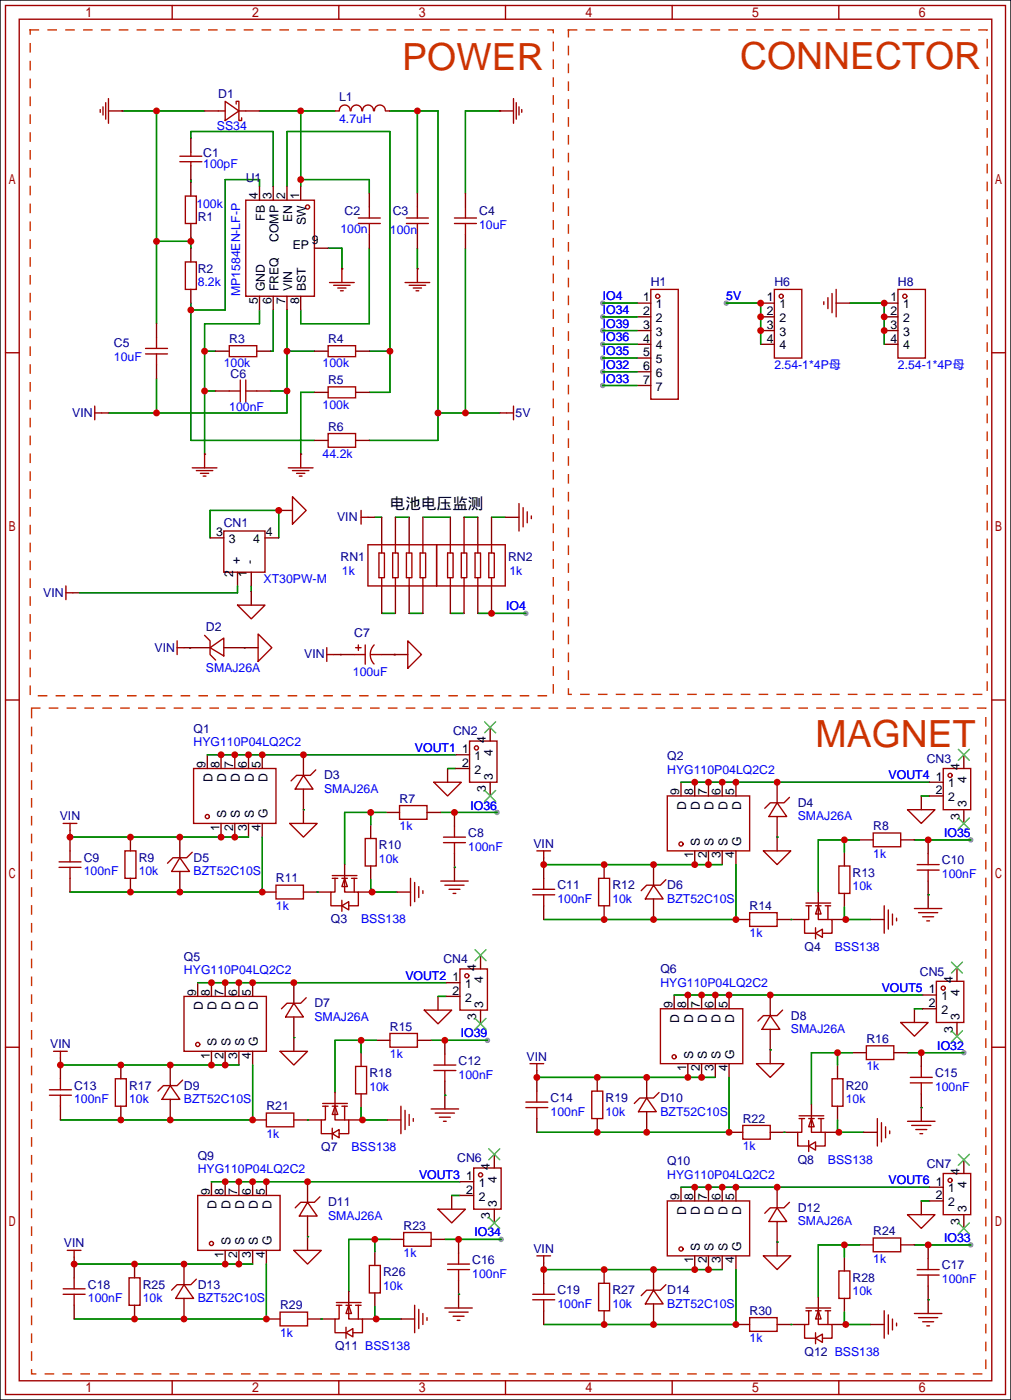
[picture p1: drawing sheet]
<svg xmlns="http://www.w3.org/2000/svg" width="187mm" height="259mm" viewBox="0 0 187 259" stroke-linecap="round" stroke-linejoin="round" font-family="sans-serif">
<path d="M0 0h187v259h-187z" fill="#fff" stroke="#000" stroke-width=".25"/>
<g fill="#999">
<circle cx="91.9" cy="150.3" r=".51"/>
<circle cx="97.3" cy="113.5" r=".51"/>
<circle cx="90.2" cy="192.5" r=".51"/>
<circle cx="92.7" cy="229.3" r=".51"/>
<circle cx="178.3" cy="194.8" r=".51"/>
<circle cx="179.6" cy="155.4" r=".51"/>
<circle cx="179.6" cy="230.3" r=".51"/>
<circle cx="134.4" cy="56.1" r=".51"/>
<circle cx="111.5" cy="58.6" r=".51"/>
<circle cx="111.5" cy="61.2" r=".51"/>
<circle cx="111.5" cy="63.7" r=".51"/>
<circle cx="111.5" cy="66.2" r=".51"/>
<circle cx="111.5" cy="68.8" r=".51"/>
<circle cx="111.5" cy="71.3" r=".51"/>
<circle cx="111.5" cy="56.1" r=".51"/>
</g>
<g fill="none" stroke="#a10000" stroke-width=".25">
<path d="M1 1h185v257h-185zM3.6 3.6h179.9v251.9h-179.9zM19 19.8v1.5M19.6 19v3M20.1 18.2v4.6M31.8 1v2.6M41.7 18.7l2.5 1.8-2.5 1.8zM43.7 19.3v-.6h.5v3.6h.5v-.5M62.7 1v2.6M93.5 1v2.6M95 18.2v4.6M95.5 19v3"/>
<path d="M96 19.8v1.5M124.3 1v2.6M155.2 1v2.6M18.5 20.3v.5M20.1 20.5h2.5M33.3 29.9h4M33.3 28.9h4M34.3 36.3h2v5.1h-2zM35.3 28.1v.8M35.3 29.9v.8M40.4 20.5h1.3M44.2 20.5h1.3"/>
<path d="M45.5 37h12.7v17.8h-12.7zM62.8 20.5a1.01 1.01 0 0 1 1-1.1 1.01 1.01 0 0 1 1 1.1M64.9 20.5a1.01 1.01 0 0 1 1-1.1 1.01 1.01 0 0 1 1 1.1M67.1 20.5a1.01 1.01 0 0 1 1-1.1 1.01 1.01 0 0 1 1 1.1M68.3 38.3v2M69.3 20.5a1.01 1.01 0 0 1 1-1.1 1.01 1.01 0 0 1 1 1.1M77.2 38.3v2M86.1 38.3v2M92.5 20.5h2.5M96.5 20.3v.5M34.3 48.5h2v5h-2zM61 52.3h4.5"/>
<path d="M61.7 52.8h3.1M62.5 53.3h1.5M63 53.8h.5M63.2 49.7v2.6M66.3 41.4h4.1M66.3 40.3h4.1M68.3 41.4v2M74.9 52.3h4.6M75.2 41.4h4M75.2 40.3h4M75.7 52.8h3M76.5 53.3h1.5"/>
<path d="M77 53.8h.5M77.2 41.4v2M77.2 49.7v2.6M84.1 41.4h4M84.1 40.3h4M86.1 41.4v2M120.4 53.5h5.1v20.4h-5.1zM143.3 53.5h5v12.7h-5zM152.4 55.8v.5M153.2 55.1v2M153.9 54.3v3.6M154.7 53.5v5.1"/>
<path d="M166.1 53.5h5.1v12.7h-5.1zM1 65.3h2.6M17.5 75.1v2.6M17.5 76.4h1.3M26.9 65.5h4.1M26.9 64.5h4.1M29 62.4v2.1M29 65.5v2M42.4 64h5.1v2h-5.1zM42.4 72.3h2M44.4 70.3v4.1M45.5 72.3h2"/>
<path d="M45.5 70.3v4.1M60.7 71.6h5.1v2h-5.1zM60.7 64h5.1v2h-5.1zM93.7 76.4h1.3M95 75.1v2.6M183.5 65.3h2.5M35.6 86.6h4.5M36.3 87.1h3.1M37.1 87.6h1.5M37.6 88.1h.5M37.8 84v2.6M41.4 98.2h7.6v7.7h-7.6z"/>
<path d="M53.3 86.6h4.6M54.1 91.9l2.5 2.5-2.5 2.6zM54.1 87.1h3M54.9 87.6h1.5M55.4 88.1h.5M55.6 84v2.6M60.7 80.2h5.1v2.6h-5.1zM66.8 94.4v2.6M66.8 95.7h1.3M96 93.2v5M96.8 93.9v3.6M97.5 94.7v2"/>
<path d="M98.3 95.5v.5M12.2 108.4v2.5M12.2 109.7h1.3M32.8 118.6v2.5M32.8 119.8h1.2M37.8 117.6l1.1 1v2.5l1 1M38.9 119.8l2.5-1.7v3.3zM43.9 112h5.1l-2.5 2.5zM47.8 117.3l2.5 2.5-2.5 2.6zM60.5 119.8v2.6M65.8 119.8h1M66.3 119.3v1"/>
<path d="M67.6 119.3v3.6M68.1 100.8h25.4v7.6h-25.4zM69.2 119.3a2.54 2.54 0 0 0 0 3.6M70.1 102.3h1v4.6h-1zM70.6 100.8v1.5M70.6 106.9v1.5M72.6 102.3h1.1v4.6h-1.1zM73.2 100.8v1.5M73.2 106.9v1.5M75.2 102.3h1v4.6h-1zM75.4 118.6l2.6 2.5-2.6 2.5zM75.7 100.8v1.5"/>
<path d="M75.7 106.9v1.5M77.7 102.3h1v4.6h-1zM78.2 100.8v1.5M78.2 106.9v1.5M80.8 100.8v7.6M82.8 102.3h1v4.6h-1zM83.3 100.8v1.5M83.3 106.9v1.5M85.3 102.3h1.1v4.6h-1.1zM85.9 100.8v1.5M85.9 106.9v1.5M87.9 102.3h1v4.6h-1z"/>
<path d="M88.4 100.8v1.5M88.4 106.9v1.5M90.4 102.3h1v4.6h-1zM90.9 100.8v1.5M90.9 106.9v1.5M1 129.5h2.6M60.5 121.1h1.2M65.5 121.1h2.1M68.6 121.1h2M86.9 137.1h5v7.6h-5zM183.5 129.5h2.5M10.9 159.5h4.1"/>
<path d="M11.7 152.4h2.5M13 152.4v1.2M13 157.4v2.1M23.1 157.4h2v5.1h-2zM33.3 158.7l1.8 2.5h-3.4zM35.6 157.7l-1.1 1h-2.5l-1 1M35.8 142.2h15.3v10.2h-15.3zM53.6 152.4h5.1l-2.6 2.5zM56.1 143.5l1.8 2.5h-3.3zM58.4 142.4l-1 1.1h-2.5l-1.1 1M67.6 155.1h2v5.1h-2zM73.9 149h5.1v2.6h-5.1z"/>
<path d="M80.3 144.7h5l-2.5 2.6zM82 155.9h4.1M82 154.9h4.1M84.1 152.9v2M84.1 155.9v2M99.3 157.4h2.6M100.6 157.4v1.3M123.4 147.3h15.3v10.1h-15.3zM141.2 157.4h5.1l-2.5 2.6zM143.8 148.5l1.7 2.6h-3.3zM146 147.5l-1 1h-2.5l-1 1.1M161.5 154.1h5.1v2.6h-5.1z"/>
<path d="M167.9 149.8h5.1l-2.6 2.6zM169.7 160h4M171.7 157.9v2.1M174.5 142.2h5.1v7.6h-5.1zM10.9 160.5h4.1M13 160.5v2M51.1 163.8h5v2.5h-5zM61.5 162.5h1M61.5 162h4.5M62 162.5v2.6h-.8v2.5h2M63.2 166.6v2M63.2 167.6l1.3-.8v1.6z"/>
<path d="M63.2 162.5h1.1M63.8 162.5v2.6h2.5v2.5h-1.8M63.8 162.5l.5 1.5h-1.1zM65 162.5h1M65.5 162.5v2.6M75.9 162.5v5.1M76.7 163.3v3.5M77.5 164v2.1M78.2 164.8v.5M81.5 163h5.1M82.3 163.8h3.6M83.1 164.5h2"/>
<path d="M83.8 165.3h.5M85.1 179.3h5.1v7.6h-5.1zM98.6 164.5h4M98.6 165.6h4M100.6 162.5v2M100.6 165.6v2M110.7 162.5h2.1v5.1h-2.1zM120.9 163.8l1.8 2.5h-3.3zM123.2 162.8l-1 1h-2.6l-1 1M138.7 168.9h5.1v2.5h-5.1zM149.1 167.6h1M149.1 167.1h4.6"/>
<path d="M149.6 167.6v2.5h-.8v2.6h2.1M150.9 171.7v2M150.9 172.7l1.2-.8v1.5zM150.9 167.6h1M151.4 167.6v2.5h2.5v2.6h-1.8M151.4 167.6l.5 1.5h-1zM152.7 167.6h1M153.2 167.6v2.5M155.2 160.2h2v5.1h-2zM163.6 167.6v5.1M164.3 168.4v3.5M165.1 169.1v2"/>
<path d="M165.9 169.9v.5M169.2 168.1h5M169.7 161h4M169.9 168.9h3.6M170.7 169.6h2M171.4 170.4h.6M171.7 161v2M1 193.8h2.6M9.9 194.5h2.5M11.2 194.5v1.3M11.2 199.6v2M21.3 199.6h2.1v5.1h-2.1z"/>
<path d="M33.8 199.8l-1 1.1h-2.6l-1 1M34 184.4h15.3v10.1h-15.3zM51.8 194.5h5.1l-2.5 2.6zM54.4 185.6l1.7 2.6h-3.3zM56.6 184.6l-1 1h-2.5l-1 1M65.8 197.3h2v5.1h-2zM72.1 191.2h5.1v2.6h-5.1zM78.5 186.9h5.1l-2.6 2.5zM80.3 198.1h4M80.3 197.1h4M82.3 195v2.1M82.3 198.1v2"/>
<path d="M98 196.8h2.6M99.3 196.8v1.3M122.2 186.6h15.2v10.2h-15.2zM140 196.8h5l-2.5 2.5zM142.5 187.9l1.8 2.6h-3.3zM144.8 186.9l-1 1h-2.6l-1 1M153.9 199.6h2.1v5.1h-2.1zM160.3 193.5h5.1v2.5h-5.1zM166.6 189.2h5.1l-2.5 2.5zM168.4 199.3h4.1M170.4 197.3v2M173.2 181.6h5.1v7.6h-5.1z"/>
<path d="M183.5 193.8h2.5M9.1 202.6h4.1M9.1 201.6h4.1M11.2 202.6v2.1M31.5 200.9l1.8 2.5h-3.3zM49.3 205.9h5.1v2.6h-5.1zM59.7 204.7h1M59.7 204.2h4.6M60.2 204.7v2.5h-.8v2.6h2.1M61.5 208.7v2.1M61.5 209.8l1.2-.8v1.5zM61.5 204.7h1"/>
<path d="M62 204.7v2.5h2.5v2.6h-1.8M62 204.7l.5 1.5h-1zM63.2 204.7h1.1M63.8 204.7v2.5M74.2 204.7v5.1M74.9 205.4v3.6M75.7 206.2v2M76.5 207v.5M79.8 205.2h5M80.5 205.9h3.6M81.3 206.7h2M82 207.5h.5"/>
<path d="M87.6 216.1h5.1v7.6h-5.1zM97.3 204.9h4M97.3 203.9h4M99.3 201.9v2M99.3 204.9v2.1M109.5 201.9h2v5.1h-2zM119.6 203.2l1.8 2.5h-3.3zM121.9 202.1l-1 1.1h-2.5l-1.1 1M137.4 208.2h5.1v2.6h-5.1zM147.8 207h1M147.8 206.5h4.6M148.3 207v2.5h-.7v2.5h2"/>
<path d="M149.6 211v2.1M149.6 212l1.3-.7v1.5zM149.6 207h1M150.1 207v2.5h2.6v2.5h-1.8M150.1 207l.5 1.5h-1zM151.4 207h1M151.9 207v2.5M162.3 207v5M163.1 207.7v3.6M163.8 208.5v2M164.6 209.2v.6M167.9 207.5h5.1"/>
<path d="M168.4 200.4h4.1M168.7 208.2h3.5M169.4 209h2M170.2 209.8h.5M170.4 200.4v2M174.5 217.1h5.1v7.6h-5.1zM11.7 239.5h4M11.7 238.5h4M12.4 231.3h2.6M13.7 231.3v1.3M13.7 236.4v2.1M13.7 239.5v2"/>
<path d="M23.9 236.4h2v5.1h-2zM34 237.7l1.8 2.5h-3.3zM36.3 236.7l-1 1h-2.5l-1.1 1M36.6 221.2h15.2v10.1h-15.2zM54.4 231.3h5l-2.5 2.6zM56.9 222.5l1.8 2.5h-3.3zM59.2 221.4l-1 1.1h-2.6l-1 1M68.3 234.1h2.1v5.1h-2.1zM74.7 228h5.1v2.6h-5.1zM81 223.7h5.1l-2.5 2.6zM82.8 234.9h4.1M82.8 233.9h4.1"/>
<path d="M84.8 231.9v2M84.8 234.9v2M98.6 239.5h4M99.3 232.4h2.6M100.6 232.4v1.2M100.6 237.4v2.1M110.7 237.4h2.1v5.1h-2.1zM120.9 238.7l1.8 2.6h-3.3zM123.2 237.7l-1 1h-2.6l-1 1M123.4 222.2h15.3v10.2h-15.3zM141.2 232.4h5.1l-2.5 2.5zM143.8 223.5l1.7 2.5h-3.3z"/>
<path d="M146 222.5l-1 1h-2.5l-1 1M155.2 235.2h2v5h-2zM161.5 229.1h5.1v2.5h-5.1zM167.9 224.7h5.1l-2.6 2.6zM169.7 234.9h4M169.7 235.9h4M171.7 232.9v2M171.7 235.9v2M31.8 255.5v2.5M51.8 242.8h5.1v2.5h-5.1zM62.2 241.5h1M62.2 241h4.6"/>
<path d="M62.7 255.5v2.5M62.7 241.5v2.5h-.7v2.6h2M64 245.6v2M64 246.6l1.3-.8v1.5zM64 241.5h1M64.5 241.5v2.5h2.6v2.6h-1.8M64.5 241.5l.5 1.5h-1zM65.8 241.5h1M66.3 241.5v2.5M76.7 241.5v5.1M77.5 242.3v3.5M78.2 243v2.1"/>
<path d="M79 243.8v.5M82.3 242h5.1M83.1 242.8h3.5M83.8 243.5h2.1M84.6 244.3h.5M93.5 255.5v2.5M98.6 240.5h4M100.6 240.5v2M124.3 255.5v2.5M138.7 243.8h5.1v2.5h-5.1zM149.1 242h4.6M149.1 242.5h1"/>
<path d="M149.6 242.5v2.6h-.8v2.5h2.1M150.9 246.6v2M150.9 247.6l1.2-.8v1.6zM150.9 242.5h1M151.4 242.5v2.6h2.5v2.5h-1.8M151.4 242.5l.5 1.5h-1zM152.7 242.5h1M153.2 242.5v2.6M155.2 255.5v2.5M163.6 242.5v5.1M164.3 243.3v3.5M165.1 244v2.1"/>
<path d="M165.9 244.8v.5M169.2 243h5M169.9 243.8h3.6M170.7 244.6h2M171.4 245.3h.6"/>
<circle cx="56.9" cy="38.3" r=".38"/>
<circle cx="121.7" cy="54.8" r=".38"/>
<circle cx="144.5" cy="54.8" r=".38"/>
<circle cx="167.4" cy="54.8" r=".38"/>
<circle cx="88.1" cy="138.4" r=".38"/>
<circle cx="38.4" cy="151.1" r=".38"/>
<circle cx="126" cy="156.2" r=".38"/>
<circle cx="175.8" cy="143.5" r=".38"/>
<circle cx="36.6" cy="193.2" r=".38"/>
<circle cx="86.4" cy="180.5" r=".38"/>
<circle cx="124.7" cy="195.5" r=".38"/>
<circle cx="174.5" cy="182.8" r=".38"/>
<circle cx="88.9" cy="217.4" r=".38"/>
<circle cx="175.8" cy="218.4" r=".38"/>
<circle cx="39.1" cy="230.1" r=".38"/>
<circle cx="126" cy="231.1" r=".38"/>
</g>
<g fill="none" stroke="#870000" stroke-width=".25">
<path d="M22.6 20.5h.1M35.3 25.6v2.5M35.3 30.7v2.5M35.3 33.7v2.6M37.8 20.5h2.6M45.5 20.5h2.5M48 34.5v2.5M50.5 34.5v2.5M53.1 34.5v2.5M55.6 34.5v2.5M62 20.5h.7M68.3 35.8v2.5"/>
<path d="M71.4 20.5h.7M77.2 35.8v2.5M86.1 35.8v2.5M92.5 20.5h.1M29 59.9v2.5M35.3 41.4v2.5M35.3 45.9v2.6M35.3 53.5v2.6M48 54.8v2.6M50.5 54.8v2.6M53.1 54.8v2.6M55.6 54.8v2.6"/>
<path d="M58.2 45.9h2.5M63.2 49.7h.1M68.3 43.4v2.5M77.2 49.7h.1M77.2 43.4v2.5M86.1 43.4v2.5M117.9 56.1h2.5M117.9 58.6h2.5M140.7 56.1h2.6M140.7 58.6h2.6M154.7 56.1h2.5M163.6 56.1h2.5"/>
<path d="M163.6 58.6h2.5M18.8 76.4h1.3M29 67.5v2.6M39.9 72.3h2.5M39.9 65h2.5M47.5 72.3h2.5M47.5 65h2.5M58.2 65h2.5M58.2 72.6h2.5M65.8 65h2.5M65.8 72.6h2.5M92.5 76.4h1.2"/>
<path d="M117.9 61.2h2.5M117.9 63.7h2.5M117.9 66.2h2.5M117.9 68.8h2.5M117.9 71.3h2.5M140.7 61.2h2.6M140.7 63.7h2.6M163.6 61.2h2.5M163.6 63.7h2.5M37.8 84h.1M38.9 99.5h2.5M49 99.5h2.6"/>
<path d="M51.6 94.4h2.5M55.6 84h.1M58.2 81.5h2.5M65.8 81.5h2.5M68.1 95.7h1.2M70.6 95.7v5.1M73.2 95.7v5.1M75.7 95.7v5.1M78.2 95.7v5.1M83.3 95.7v5.1M85.9 95.7v5.1M88.4 95.7v5.1"/>
<path d="M90.9 95.7v5.1M93.5 95.7h2.5M13.5 109.7h1.2M34 119.8h4.9M41.4 119.8h6.4M43.9 105.9v2.5M46.5 105.9v2.5M46.5 109.4v2.6M70.6 108.4v5.1M73.2 108.4v5.1M75.7 108.4v5.1M78.2 108.4v5.1"/>
<path d="M83.3 108.4v5.1M85.9 108.4v5.1M88.4 108.4v5.1M90.9 108.4v5.1M38.4 139.7v2.5M40.9 139.7v2.5M43.4 139.7v2.5M46 139.7v2.5M48.5 139.7v2.5M56.1 139.7v3.8M61.7 121.1h3.8M70.6 121.1h4.8"/>
<path d="M84.3 139.7h2.6M90.7 134.6v2.5M178.3 139.7v2.5M13 153.6v3.8M24.1 154.9v2.5M33.3 154.9v3.8M40.9 152.4v2.5M43.4 152.4v2.5M46 152.4v2.5M48.5 152.4v2.5M56.1 146v6.4M63.8 160v2.5"/>
<path d="M68.6 152.6v2.5M71.4 150.3h2.5M79 150.3h2.5M82.8 142.2v2.5M84.1 150.3v2.6M84.1 157.9v5.1M84.3 142.2h2.6M90.7 144.7v2.6M100.6 158.7v3.8M111.8 160v2.5M120.9 160v3.8M126 144.7v2.6"/>
<path d="M128.5 144.7v2.6M128.5 157.4v2.6M131.1 144.7v2.6M131.1 157.4v2.6M133.6 144.7v2.6M133.6 157.4v2.6M136.1 144.7v2.6M136.1 157.4v2.6M143.8 144.7v3.8M143.8 151.1v6.3M156.2 157.7v2.5M159 155.4h2.5"/>
<path d="M166.6 155.4h2.6M170.4 147.3v2.5M171.7 155.4v2.5M172 144.7h2.5M172 147.3h2.5M178.3 149.8v2.6M13 162.5v2.6M24.1 162.5v2.6M33.3 161.2v3.9M48.5 165.1h2.6M56.1 165.1h5.1M66.3 165.1h2.5"/>
<path d="M68.6 160.2v2.6M73.4 165.1h2.5M88.9 176.7v2.6M100.6 167.6v2.5M111.8 167.6v2.5M120.9 166.3v3.8M136.1 170.1h2.6M143.8 170.1h5M151.4 165.1v2.5M153.9 170.1h2.6M156.2 165.3v2.5M161 170.1h2.6"/>
<path d="M171.7 163v5.1M177 179v2.6M11.2 195.8v3.8M22.4 197.1v2.5M31.5 197.1v3.8M36.6 181.8v2.6M39.1 181.8v2.6M39.1 194.5v2.6M41.7 181.8v2.6M41.7 194.5v2.6M44.2 181.8v2.6M44.2 194.5v2.6"/>
<path d="M46.7 181.8v2.6M46.7 194.5v2.6M54.4 181.8v3.8M54.4 188.2v6.3M66.8 194.8v2.5M69.6 192.5h2.5M77.2 192.5h2.6M81 184.4v2.5M82.3 192.5v2.5M82.5 181.8h2.6M82.5 184.4h2.6M88.9 186.9v2.5"/>
<path d="M99.3 198.1v3.8M110.5 199.3v2.6M119.6 199.3v3.9M124.7 184.1v2.5M127.3 184.1v2.5M127.3 196.8v2.5M129.8 184.1v2.5M129.8 196.8v2.5M132.3 184.1v2.5M132.3 196.8v2.5M134.9 184.1v2.5M134.9 196.8v2.5"/>
<path d="M142.5 184.1v3.8M142.5 190.5v6.3M154.9 197.1v2.5M157.7 194.8h2.6M165.4 194.8h2.5M169.2 186.6v2.6M170.4 194.8v2.5M170.7 184.1h2.5M170.7 186.6h2.5M177 189.2v2.5M11.2 204.7v2.5M22.4 204.7v2.5"/>
<path d="M31.5 203.4v3.8M39.1 218.6v2.6M41.7 218.6v2.6M44.2 218.6v2.6M46.7 218.6v2.6M46.7 207.2h2.6M49.3 218.6v2.6M54.4 207.2h5M56.9 218.6v3.9M62 202.1v2.6M64.5 207.2h2.6M66.8 202.4v2.5"/>
<path d="M71.6 207.2h2.6M82.3 200.1v5.1M85.1 218.6h2.5M91.4 213.6v2.5M99.3 207v2.5M110.5 207v2.5M119.6 205.7v3.8M126 219.7v2.5M128.5 219.7v2.5M131.1 219.7v2.5M133.6 219.7v2.5M134.9 209.5h2.5"/>
<path d="M136.1 219.7v2.5M142.5 209.5h5.1M143.8 219.7v3.8M150.1 204.4v2.6M152.7 209.5h2.5M154.9 204.7v2.5M159.8 209.5h2.5M170.4 202.4v5.1M172 219.7h2.5M178.3 214.6v2.5M13.7 232.6v3.8M24.9 233.9v2.5"/>
<path d="M34 233.9v3.8M41.7 231.3v2.6M44.2 231.3v2.6M46.7 231.3v2.6M49.3 231.3v2.6M56.9 225v6.3M64.5 239v2.5M69.3 231.6v2.5M69.3 239.2v2.6M72.1 229.3h2.6M79.8 229.3h2.5M83.6 221.2v2.5"/>
<path d="M84.8 229.3v2.6M84.8 236.9v5.1M85.1 221.2h2.5M91.4 223.7v2.6M100.6 233.6v3.8M111.8 234.9v2.5M120.9 234.9v3.8M128.5 232.4v2.5M131.1 232.4v2.5M133.6 232.4v2.5M136.1 232.4v2.5M143.8 226v6.4"/>
<path d="M151.4 240v2.5M156.2 232.6v2.6M159 230.3h2.5M166.6 230.3h2.6M170.4 222.2v2.5M171.7 230.3v2.6M171.7 237.9v5.1M172 222.2h2.5M178.3 224.7v2.6M13.7 241.5v2.5M24.9 241.5v2.5M34 240.2v3.8"/>
<path d="M49.3 244h2.5M56.9 244h5.1M67.1 244h2.5M74.2 244h2.5M100.6 242.5v2.6M111.8 242.5v2.6M120.9 241.3v3.8M136.1 245.1h2.6M143.8 245.1h5M153.9 245.1h2.6M156.2 240.2v2.6M161 245.1h2.6"/>
</g>
<g fill="none" stroke="#008700" stroke-width=".25">
<path d="M22.6 20.5h15.2M29 20.5v39.4M35.3 25.6v-1.3h15.2v10.2M35.3 33.2v.5M48 20.5h14M48 34.5v-1.3h-6.3v24.2h-6.4M53.1 34.5v-10.2h19v48.3h-3.8M55.6 33.2h12.7v2.6M55.6 20.5v14M72.1 20.5h8.9v61h-12.7M77.2 20.5v15.3M92.5 20.5h-6.4v15.3"/>
<path d="M29 44.7h6.3M35.3 43.9v2M35.3 56.1v25.4h22.9M48 57.4v2.5h-10.2v24.1M50.5 57.4v7.6h-.5M53.1 57.4v19h-33M60.7 45.9h2.5v3.8M68.3 45.9v14h-12.7v-2.5M77.2 45.9v3.8M86.1 45.9v30.5M111.5 56.1h6.4M111.5 58.6h6.4"/>
<path d="M134.4 56.1h6.3v7.6M157.2 56.1h6.4v7.6M29 70.1v6.3M37.8 65h2.1M37.8 72.3h2.1M50 72.3h3.1M53.1 65h5.1M58.2 72.6h-2.6v11.4M68.3 65h3.8M81 76.4h11.5M111.5 61.2h6.4M111.5 63.7h6.4"/>
<path d="M111.5 66.2h6.4M111.5 68.8h6.4M111.5 71.3h6.4M38.9 99.5v-5.1h12.7v5.1M69.3 95.7h1.3M73.2 95.7h2.5M78.2 95.7h5.1M85.9 95.7h2.5M90.9 95.7h2.6M35.1 119.8h.2M43.9 108.4v1.3h-29.2M45.2 119.8h.1"/>
<path d="M46.5 108.4v1M70.6 113.5h2.6M75.7 113.5h2.5M83.3 113.5h2.6M88.4 113.5h8.9M38.4 139.7h45.9M63 121.1h.1M72.9 121.1h.3M13 154.9h33M48.5 154.9v10.2h-35.5M56.1 149.8h.1M68.6 150.3v2.3"/>
<path d="M71.4 150.3h-7.6v9.7M81.5 150.3h10.4M82.8 142.2h1.5M100.6 160h33M126 144.7h46M136.1 160v10.1h-35.5M143.8 154.9h.1M156.2 155.4v2.3M159 155.4h-7.6v9.7M169.2 155.4h10.4M170.4 147.3h1.6M58.7 165.1h.1"/>
<path d="M68.6 162.8v2.3h4.8M84.1 160.5h.1M146.3 170.1h.1M156.2 167.8v2.3h4.8M171.7 165.6h.1M11.2 197.1h33M36.6 181.8h45.9M46.7 197.1v10.1h-35.5M54.4 192h.1M66.8 192.5v2.3M69.6 192.5h-7.6v9.6M79.8 192.5h10.4"/>
<path d="M81 184.4h1.5M99.3 199.3h33M124.7 184.1h46M134.9 199.3v10.2h-35.6M142.5 194.3h.1M154.9 194.8v2.3M157.7 194.8h-7.6v9.6M167.9 194.8h10.4M169.2 186.6h1.5M39.1 218.6h46M56.9 207.2h.1M66.8 204.9v2.3h4.8"/>
<path d="M82.3 202.6h.1M126 219.7h46M145 209.5h.1M154.9 207.2v2.3h4.9M170.4 204.9h.1M13.7 233.9h33M49.3 233.9v10.1h-35.6M56.9 228.8h.1M69.3 229.3v2.3M72.1 229.3h-7.6v9.7M82.3 229.3h10.4M83.6 221.2h1.5"/>
<path d="M84.8 239.5h.1M100.6 234.9h33M136.1 234.9v10.2h-35.5M143.8 229.8h.1M156.2 230.3v2.3M159 230.3h-7.6v9.7M169.2 230.3h10.4M170.4 222.2h1.6M59.4 244h.1M69.3 241.8v2.2h4.9M146.3 245.1h.1M156.2 242.8v2.3h4.8"/>
<path d="M171.7 240.5h.1"/>
</g>
<path d="M5.6 5.5h96.8v123.2h-96.8zM105.2 5.5h77.4v123h-77.4zM5.8 131h176.6v123.2h-176.6z" fill="none" stroke="#c30" stroke-width=".25" stroke-dasharray="1.5 1.8"/>
<g fill="none" stroke="#3c3" stroke-width=".25">
<path d="M89.7 133.6l2 2M91.7 133.6l-2 2M177.3 138.6l2 2.1M179.3 138.6l-2 2.1M89.7 146.3l2 2M91.7 146.3l-2 2M177.3 151.3l2 2.1M179.3 151.3l-2 2.1M87.9 175.7l2 2.1M89.9 175.7l-2 2.1M176 178l2.1 2M178.1 178l-2.1 2"/>
<path d="M87.9 188.4l2 2.1M89.9 188.4l-2 2.1M176 190.7l2.1 2M178.1 190.7l-2.1 2M90.4 212.5l2.1 2.1M92.5 212.5l-2.1 2.1M177.3 213.6l2 2M179.3 213.6l-2 2M90.4 225.2l2.1 2.1M92.5 225.2l-2.1 2.1M177.3 226.3l2 2M179.3 226.3l-2 2"/>
</g>
<g fill="#c00">
<circle cx="40.9" cy="154.9" r=".63"/>
<circle cx="43.4" cy="154.9" r=".63"/>
<circle cx="33.3" cy="154.9" r=".63"/>
<circle cx="24.1" cy="154.9" r=".63"/>
<circle cx="13" cy="154.9" r=".63"/>
<circle cx="48.5" cy="165.1" r=".63"/>
<circle cx="33.3" cy="165.1" r=".63"/>
<circle cx="24.1" cy="165.1" r=".63"/>
<circle cx="84.1" cy="150.3" r=".63"/>
<circle cx="56.1" cy="139.7" r=".63"/>
<circle cx="48.5" cy="139.7" r=".63"/>
<circle cx="46" cy="139.7" r=".63"/>
<circle cx="43.4" cy="139.7" r=".63"/>
<circle cx="40.9" cy="139.7" r=".63"/>
<circle cx="68.6" cy="150.3" r=".63"/>
<circle cx="68.8" cy="165.1" r=".63"/>
<circle cx="90.9" cy="113.5" r=".63"/>
<circle cx="55.6" cy="33.2" r=".63"/>
<circle cx="55.6" cy="20.5" r=".63"/>
<circle cx="29" cy="76.4" r=".63"/>
<circle cx="53.1" cy="72.3" r=".63"/>
<circle cx="53.1" cy="65" r=".63"/>
<circle cx="37.8" cy="65" r=".63"/>
<circle cx="37.8" cy="72.3" r=".63"/>
<circle cx="86.1" cy="76.4" r=".63"/>
<circle cx="81" cy="76.4" r=".63"/>
<circle cx="77.2" cy="20.5" r=".63"/>
<circle cx="72.1" cy="65" r=".63"/>
<circle cx="35.3" cy="57.4" r=".63"/>
<circle cx="51.6" cy="94.4" r=".63"/>
<circle cx="29" cy="20.5" r=".63"/>
<circle cx="29" cy="44.7" r=".63"/>
<circle cx="35.3" cy="44.7" r=".63"/>
<circle cx="39.1" cy="197.1" r=".63"/>
<circle cx="41.7" cy="197.1" r=".63"/>
<circle cx="31.5" cy="197.1" r=".63"/>
<circle cx="22.4" cy="197.1" r=".63"/>
<circle cx="11.2" cy="197.1" r=".63"/>
<circle cx="46.7" cy="207.2" r=".63"/>
<circle cx="31.5" cy="207.2" r=".63"/>
<circle cx="22.4" cy="207.2" r=".63"/>
<circle cx="82.3" cy="192.5" r=".63"/>
<circle cx="54.4" cy="181.8" r=".63"/>
<circle cx="46.7" cy="181.8" r=".63"/>
<circle cx="44.2" cy="181.8" r=".63"/>
<circle cx="41.7" cy="181.8" r=".63"/>
<circle cx="39.1" cy="181.8" r=".63"/>
<circle cx="66.8" cy="192.5" r=".63"/>
<circle cx="67.1" cy="207.2" r=".63"/>
<circle cx="41.7" cy="233.9" r=".63"/>
<circle cx="44.2" cy="233.9" r=".63"/>
<circle cx="34" cy="233.9" r=".63"/>
<circle cx="24.9" cy="233.9" r=".63"/>
<circle cx="13.7" cy="233.9" r=".63"/>
<circle cx="49.3" cy="244" r=".63"/>
<circle cx="34" cy="244" r=".63"/>
<circle cx="24.9" cy="244" r=".63"/>
<circle cx="84.8" cy="229.3" r=".63"/>
<circle cx="56.9" cy="218.6" r=".63"/>
<circle cx="49.3" cy="218.6" r=".63"/>
<circle cx="46.7" cy="218.6" r=".63"/>
<circle cx="44.2" cy="218.6" r=".63"/>
<circle cx="41.7" cy="218.6" r=".63"/>
<circle cx="69.3" cy="229.3" r=".63"/>
<circle cx="69.6" cy="244" r=".63"/>
<circle cx="127.3" cy="199.3" r=".63"/>
<circle cx="129.8" cy="199.3" r=".63"/>
<circle cx="119.6" cy="199.3" r=".63"/>
<circle cx="110.5" cy="199.3" r=".63"/>
<circle cx="99.3" cy="199.3" r=".63"/>
<circle cx="134.9" cy="209.5" r=".63"/>
<circle cx="119.6" cy="209.5" r=".63"/>
<circle cx="110.5" cy="209.5" r=".63"/>
<circle cx="170.4" cy="194.8" r=".63"/>
<circle cx="142.5" cy="184.1" r=".63"/>
<circle cx="134.9" cy="184.1" r=".63"/>
<circle cx="132.3" cy="184.1" r=".63"/>
<circle cx="129.8" cy="184.1" r=".63"/>
<circle cx="127.3" cy="184.1" r=".63"/>
<circle cx="154.9" cy="194.8" r=".63"/>
<circle cx="155.2" cy="209.5" r=".63"/>
<circle cx="128.5" cy="160" r=".63"/>
<circle cx="131.1" cy="160" r=".63"/>
<circle cx="120.9" cy="160" r=".63"/>
<circle cx="111.8" cy="160" r=".63"/>
<circle cx="100.6" cy="160" r=".63"/>
<circle cx="136.1" cy="170.1" r=".63"/>
<circle cx="120.9" cy="170.1" r=".63"/>
<circle cx="111.8" cy="170.1" r=".63"/>
<circle cx="171.7" cy="155.4" r=".63"/>
<circle cx="143.8" cy="144.7" r=".63"/>
<circle cx="136.1" cy="144.7" r=".63"/>
<circle cx="133.6" cy="144.7" r=".63"/>
<circle cx="131.1" cy="144.7" r=".63"/>
<circle cx="128.5" cy="144.7" r=".63"/>
<circle cx="156.2" cy="155.4" r=".63"/>
<circle cx="156.5" cy="170.1" r=".63"/>
<circle cx="128.5" cy="234.9" r=".63"/>
<circle cx="131.1" cy="234.9" r=".63"/>
<circle cx="120.9" cy="234.9" r=".63"/>
<circle cx="111.8" cy="234.9" r=".63"/>
<circle cx="100.6" cy="234.9" r=".63"/>
<circle cx="136.1" cy="245.1" r=".63"/>
<circle cx="120.9" cy="245.1" r=".63"/>
<circle cx="111.8" cy="245.1" r=".63"/>
<circle cx="171.7" cy="230.3" r=".63"/>
<circle cx="143.8" cy="219.7" r=".63"/>
<circle cx="136.1" cy="219.7" r=".63"/>
<circle cx="133.6" cy="219.7" r=".63"/>
<circle cx="131.1" cy="219.7" r=".63"/>
<circle cx="128.5" cy="219.7" r=".63"/>
<circle cx="156.2" cy="230.3" r=".63"/>
<circle cx="156.5" cy="245.1" r=".63"/>
<circle cx="140.7" cy="56.1" r=".63"/>
<circle cx="140.7" cy="58.6" r=".63"/>
<circle cx="140.7" cy="61.2" r=".63"/>
<circle cx="163.6" cy="56.1" r=".63"/>
<circle cx="163.6" cy="58.6" r=".63"/>
<circle cx="163.6" cy="61.2" r=".63"/>
</g>
<g font-size="6.9" fill="#c30">
<text x="74.4" y="13">POWER</text>
<text x="136.9" y="12.8">CONNECTOR</text>
<text x="150.9" y="138.3">MAGNET</text>
</g>
<text font-size="2.9" x="72.1" y="94.1">电池电压监测</text>
<g font-size="2.3" fill="#000080">
<text x="40.4" y="18.2">D1</text>
<text x="62.7" y="18.7">L1</text>
<text x="37.6" y="29.1">C1</text>
<text x="45.5" y="33.7">U1</text>
<text x="36.6" y="40.8">R1</text>
<text x="63.8" y="39.8">C2</text>
<text x="72.6" y="39.8">C3</text>
<text x="88.6" y="39.8">C4</text>
<text x="36.6" y="50.5">R2</text>
<text x="120.4" y="53">H1</text>
<text x="143.3" y="53">H6</text>
<text x="166.1" y="53">H8</text>
<text x="21.1" y="64.2">C5</text>
<text x="42.4" y="63.4">R3</text>
<text x="60.7" y="63.4">R4</text>
<text x="42.7" y="70">C6</text>
<text x="60.7" y="71">R5</text>
<text x="13.3" y="77.1">VIN</text>
<text x="95.4" y="77.1">5V</text>
<text x="60.7" y="79.7">R6</text>
<text x="41.4" y="97.5">CN1</text>
<text x="62.4" y="96.4">VIN</text>
<text x="63" y="103.8">RN1</text>
<text x="94" y="103.8">RN2</text>
<text x="8" y="110.4">VIN</text>
<text x="38.1" y="116.8">D2</text>
<text x="65.5" y="117.8">C7</text>
<text x="28.6" y="120.6">VIN</text>
<text x="56.3" y="121.8">VIN</text>
<text x="35.8" y="135.6">Q1</text>
<text x="83.8" y="136.1">CN2</text>
<text x="123.4" y="140.6">Q2</text>
<text x="171.4" y="141.1">CN3</text>
<text x="59.9" y="144.2">D3</text>
<text x="73.9" y="148.5">R7</text>
<text x="147.6" y="149.3">D4</text>
<text x="11.1" y="151.8">VIN</text>
<text x="86.6" y="154.9">C8</text>
<text x="161.5" y="153.6">R8</text>
<text x="15.5" y="159.4">C9</text>
<text x="25.7" y="159.4">R9</text>
<text x="35.8" y="159.4">D5</text>
<text x="70.1" y="157.1">R10</text>
<text x="98.7" y="156.9">VIN</text>
<text x="174.2" y="159.9">C10</text>
<text x="51.1" y="163.2">R11</text>
<text x="103.1" y="164.5">C11</text>
<text x="113.3" y="164.5">R12</text>
<text x="123.4" y="164.5">D6</text>
<text x="157.7" y="162.2">R13</text>
<text x="61.2" y="170.9">Q3</text>
<text x="138.7" y="168.3">R14</text>
<text x="34" y="177.7">Q5</text>
<text x="82" y="178.2">CN4</text>
<text x="148.8" y="175.9">Q4</text>
<text x="122.2" y="180">Q6</text>
<text x="170.2" y="180.5">CN5</text>
<text x="58.2" y="186.4">D7</text>
<text x="72.1" y="190.7">R15</text>
<text x="146.3" y="188.6">D8</text>
<text x="9.3" y="194">VIN</text>
<text x="84.8" y="197">C12</text>
<text x="97.4" y="196.3">VIN</text>
<text x="160.3" y="193">R16</text>
<text x="13.7" y="201.6">C13</text>
<text x="23.9" y="201.6">R17</text>
<text x="34" y="201.6">D9</text>
<text x="68.3" y="199.3">R18</text>
<text x="101.9" y="203.9">C14</text>
<text x="112" y="203.9">R19</text>
<text x="122.2" y="203.9">D10</text>
<text x="156.5" y="201.6">R20</text>
<text x="173" y="199.3">C15</text>
<text x="49.3" y="205.4">R21</text>
<text x="137.4" y="207.7">R22</text>
<text x="36.6" y="214.5">Q9</text>
<text x="59.4" y="213">Q7</text>
<text x="84.6" y="215.1">CN6</text>
<text x="123.4" y="215.6">Q10</text>
<text x="147.6" y="215.3">Q8</text>
<text x="171.4" y="216.1">CN7</text>
<text x="60.7" y="223.2">D11</text>
<text x="74.7" y="227.5">R23</text>
<text x="147.6" y="224.2">D12</text>
<text x="11.8" y="230.8">VIN</text>
<text x="87.4" y="233.8">C16</text>
<text x="98.7" y="231.8">VIN</text>
<text x="161.5" y="228.5">R24</text>
<text x="16.3" y="238.4">C18</text>
<text x="26.4" y="238.4">R25</text>
<text x="36.6" y="238.4">D13</text>
<text x="70.9" y="236.1">R26</text>
<text x="103.1" y="239.4">C19</text>
<text x="113.3" y="239.4">R27</text>
<text x="123.4" y="239.4">D14</text>
<text x="157.7" y="237.2">R28</text>
<text x="174.2" y="234.9">C17</text>
<text x="51.8" y="242.2">R29</text>
<text x="138.7" y="243.2">R30</text>
<text x="62" y="249.9">Q11 BSS138</text>
<text x="148.8" y="250.9">Q12 BSS138</text>
</g>
<g font-size="2.3" fill="#00f">
<text x="62.7" y="22.8">4.7uH</text>
<text x="40.1" y="24">SS34</text>
<text x="37.6" y="31.2">100pF</text>
<text x="36.3" y="38.5">100k</text>
<text x="63" y="43.1">100n</text>
<text x="72.1" y="43.3">100n</text>
<text x="88.6" y="42.3">10uF</text>
<text x="36.6" y="53">8.2k</text>
<text x="44.4" y="54.8" transform="rotate(-90 44.4 54.8)">MP1584EN-LF-P</text>
<text x="111.5" y="58.1">IO34</text>
<text x="111.5" y="55.5">IO4</text>
<text x="134.4" y="55.5">5V</text>
<text x="111.5" y="60.6">IO39</text>
<text x="111.5" y="63.2">IO36</text>
<text x="111.5" y="65.7">IO35</text>
<text x="21.1" y="66.7">10uF</text>
<text x="41.4" y="68">100k</text>
<text x="59.7" y="68">100k</text>
<text x="111.5" y="68.2">IO32</text>
<text x="111.5" y="70.8">IO33</text>
<text x="143.3" y="68.2">2.54-1*4P母</text>
<text x="166.1" y="68.2">2.54-1*4P母</text>
<text x="42.4" y="76.1">100nF</text>
<text x="59.7" y="75.6">100k</text>
<text x="59.7" y="84.8">44.2k</text>
<text x="48.8" y="107.9">XT30PW-M</text>
<text x="63.2" y="106.3">1k</text>
<text x="94.2" y="106.3">1k</text>
<text x="93.6" y="112.9">IO4</text>
<text x="38.1" y="124.4">SMAJ26A</text>
<text x="65.3" y="125.1">100uF</text>
<text x="35.8" y="138.1">HYG110P04LQ2C2</text>
<text x="76.8" y="139.1">VOUT1</text>
<text x="123.4" y="143.2">HYG110P04LQ2C2</text>
<text x="59.9" y="146.7">SMAJ26A</text>
<text x="87" y="149.8">IO36</text>
<text x="164.4" y="144.2">VOUT4</text>
<text x="73.9" y="153.6">1k</text>
<text x="147.6" y="151.8">SMAJ26A</text>
<text x="174.7" y="154.9">IO35</text>
<text x="15.5" y="162">100nF</text>
<text x="25.7" y="162">10k</text>
<text x="35.8" y="162">BZT52C10S</text>
<text x="70.1" y="159.7">10k</text>
<text x="86.6" y="157.4">100nF</text>
<text x="161.5" y="158.7">1k</text>
<text x="103.1" y="167">100nF</text>
<text x="113.3" y="167">10k</text>
<text x="123.4" y="167">BZT52C10S</text>
<text x="157.7" y="164.8">10k</text>
<text x="174.2" y="162.5">100nF</text>
<text x="51.1" y="168.3">1k</text>
<text x="66.8" y="170.9">BSS138</text>
<text x="138.7" y="173.4">1k</text>
<text x="154.4" y="175.9">BSS138</text>
<text x="34" y="180.3">HYG110P04LQ2C2</text>
<text x="75" y="181.3">VOUT2</text>
<text x="122.2" y="182.5">HYG110P04LQ2C2</text>
<text x="163.1" y="183.6">VOUT5</text>
<text x="58.2" y="188.9">SMAJ26A</text>
<text x="85.3" y="191.9">IO39</text>
<text x="146.3" y="191.2">SMAJ26A</text>
<text x="72.1" y="195.7">1k</text>
<text x="173.4" y="194.2">IO32</text>
<text x="68.3" y="201.8">10k</text>
<text x="84.8" y="199.6">100nF</text>
<text x="160.3" y="198">1k</text>
<text x="173" y="201.8">100nF</text>
<text x="13.7" y="204.1">100nF</text>
<text x="23.9" y="204.1">10k</text>
<text x="34" y="204.1">BZT52C10S</text>
<text x="101.9" y="206.4">100nF</text>
<text x="112" y="206.4">10k</text>
<text x="122.2" y="206.4">BZT52C10S</text>
<text x="156.5" y="204.1">10k</text>
<text x="49.3" y="210.5">1k</text>
<text x="65" y="213">BSS138</text>
<text x="137.4" y="212.8">1k</text>
<text x="153.2" y="215.3">BSS138</text>
<text x="36.6" y="217.1">HYG110P04LQ2C2</text>
<text x="77.5" y="218.1">VOUT3</text>
<text x="123.4" y="218.1">HYG110P04LQ2C2</text>
<text x="164.4" y="219.1">VOUT6</text>
<text x="60.7" y="225.7">SMAJ26A</text>
<text x="147.6" y="226.7">SMAJ26A</text>
<text x="74.7" y="232.6">1k</text>
<text x="87.8" y="228.8">IO34</text>
<text x="161.5" y="233.6">1k</text>
<text x="174.7" y="229.8">IO33</text>
<text x="70.9" y="238.7">10k</text>
<text x="87.4" y="236.4">100nF</text>
<text x="157.7" y="239.7">10k</text>
<text x="174.2" y="237.4">100nF</text>
<text x="16.3" y="241">100nF</text>
<text x="26.4" y="241">10k</text>
<text x="36.6" y="241">BZT52C10S</text>
<text x="103.1" y="242">100nF</text>
<text x="113.3" y="242">10k</text>
<text x="123.4" y="242">BZT52C10S</text>
<text x="51.8" y="247.3">1k</text>
<text x="138.7" y="248.3">1k</text>
</g>
<g font-size="2.3">
<text x="47.7" y="36.9" transform="rotate(-90 47.7 36.9)">4</text>
<text x="49" y="40.9" transform="rotate(-90 49 40.9)">FB</text>
<text x="50.2" y="36.9" transform="rotate(-90 50.2 36.9)">3</text>
<text x="52.8" y="36.9" transform="rotate(-90 52.8 36.9)">2</text>
<text x="54" y="41.1" transform="rotate(-90 54 41.1)">EN</text>
<text x="55.3" y="36.9" transform="rotate(-90 55.3 36.9)">1</text>
<text x="56.6" y="41.6" transform="rotate(-90 56.6 41.6)">SW</text>
<text x="51.5" y="44.8" transform="rotate(-90 51.5 44.8)">COMP</text>
<text x="54.1" y="46.1">EP</text>
<text x="57.7" y="45.1">9</text>
<text x="49" y="53.9" transform="rotate(-90 49 53.9)">GND</text>
<text x="51.5" y="53.9" transform="rotate(-90 51.5 53.9)">FREQ</text>
<text x="54" y="53.9" transform="rotate(-90 54 53.9)">VIN</text>
<text x="56.6" y="53.9" transform="rotate(-90 56.6 53.9)">BST</text>
<text x="47.7" y="56.2" transform="rotate(-90 47.7 56.2)">5</text>
<text x="50.2" y="56.2" transform="rotate(-90 50.2 56.2)">6</text>
<text x="52.8" y="56.2" transform="rotate(-90 52.8 56.2)">7</text>
<text x="55.3" y="56.2" transform="rotate(-90 55.3 56.2)">8</text>
<text x="119" y="55.8">1</text>
<text x="119" y="58.3">2</text>
<text x="121.3" y="57">1</text>
<text x="121.3" y="59.6">2</text>
<text x="141.9" y="55.8">1</text>
<text x="141.9" y="58.3">2</text>
<text x="144.2" y="57">1</text>
<text x="144.2" y="59.6">2</text>
<text x="164.7" y="55.8">1</text>
<text x="164.7" y="58.3">2</text>
<text x="167.1" y="57">1</text>
<text x="167.1" y="59.6">2</text>
<text x="119" y="60.9">3</text>
<text x="119" y="63.4">4</text>
<text x="119" y="65.9">5</text>
<text x="121.3" y="62.1">3</text>
<text x="121.3" y="64.7">4</text>
<text x="141.9" y="60.9">3</text>
<text x="141.9" y="63.4">4</text>
<text x="144.2" y="62.1">3</text>
<text x="144.2" y="64.7">4</text>
<text x="164.7" y="60.9">3</text>
<text x="164.7" y="63.4">4</text>
<text x="167.1" y="62.1">3</text>
<text x="167.1" y="64.7">4</text>
<text x="119" y="68.5">6</text>
<text x="119" y="71">7</text>
<text x="121.3" y="67.2">5</text>
<text x="121.3" y="69.7">6</text>
<text x="121.3" y="72.3">7</text>
<text x="40" y="99.2">3</text>
<text x="42.3" y="100.5">3</text>
<text x="46.8" y="100.5">4</text>
<text x="49.1" y="99.2">4</text>
<text x="43.1" y="106.8" transform="rotate(-90 43.1 106.8)">2</text>
<text x="44.4" y="104.4" transform="rotate(-90 44.4 104.4)">+</text>
<text x="45.7" y="106.8" transform="rotate(-90 45.7 106.8)">1</text>
<text x="47" y="104.4" transform="rotate(-90 47 104.4)">-</text>
<text x="89.9" y="137.5" transform="rotate(-90 89.9 137.5)">4</text>
<text x="38" y="142.1" transform="rotate(-90 38 142.1)">9</text>
<text x="40.6" y="142.1" transform="rotate(-90 40.6 142.1)">8</text>
<text x="43.1" y="142.1" transform="rotate(-90 43.1 142.1)">7</text>
<text x="45.7" y="142.1" transform="rotate(-90 45.7 142.1)">6</text>
<text x="48.2" y="142.1" transform="rotate(-90 48.2 142.1)">5</text>
<text x="85.5" y="139.3">1</text>
<text x="85.5" y="141.9">2</text>
<text x="87.8" y="140.6">1</text>
<text x="87.8" y="143.2">2</text>
<text x="91.2" y="139.8" transform="rotate(-90 91.2 139.8)">4</text>
<text x="177.5" y="142.6" transform="rotate(-90 177.5 142.6)">4</text>
<text x="39.3" y="144.8" transform="rotate(-90 39.3 144.8)">D</text>
<text x="41.9" y="144.8" transform="rotate(-90 41.9 144.8)">D</text>
<text x="44.4" y="144.8" transform="rotate(-90 44.4 144.8)">D</text>
<text x="46.9" y="144.8" transform="rotate(-90 46.9 144.8)">D</text>
<text x="49.5" y="144.8" transform="rotate(-90 49.5 144.8)">D</text>
<text x="89.9" y="146.6" transform="rotate(-90 89.9 146.6)">3</text>
<text x="91.2" y="144.3" transform="rotate(-90 91.2 144.3)">3</text>
<text x="125.7" y="147.1" transform="rotate(-90 125.7 147.1)">9</text>
<text x="126.9" y="149.8" transform="rotate(-90 126.9 149.8)">D</text>
<text x="128.2" y="147.1" transform="rotate(-90 128.2 147.1)">8</text>
<text x="129.5" y="149.8" transform="rotate(-90 129.5 149.8)">D</text>
<text x="130.8" y="147.1" transform="rotate(-90 130.8 147.1)">7</text>
<text x="132" y="149.8" transform="rotate(-90 132 149.8)">D</text>
<text x="133.3" y="147.1" transform="rotate(-90 133.3 147.1)">6</text>
<text x="134.6" y="149.8" transform="rotate(-90 134.6 149.8)">D</text>
<text x="135.8" y="147.1" transform="rotate(-90 135.8 147.1)">5</text>
<text x="137.1" y="149.8" transform="rotate(-90 137.1 149.8)">D</text>
<text x="173.1" y="144.4">1</text>
<text x="173.1" y="147">2</text>
<text x="175.4" y="145.7">1</text>
<text x="175.4" y="148.2">2</text>
<text x="178.8" y="149.4" transform="rotate(-90 178.8 149.4)">3</text>
<text x="178.8" y="144.9" transform="rotate(-90 178.8 144.9)">4</text>
<text x="40.6" y="153.7" transform="rotate(-90 40.6 153.7)">1</text>
<text x="41.9" y="151.4" transform="rotate(-90 41.9 151.4)">S</text>
<text x="43.1" y="153.7" transform="rotate(-90 43.1 153.7)">2</text>
<text x="44.4" y="151.4" transform="rotate(-90 44.4 151.4)">S</text>
<text x="45.7" y="153.7" transform="rotate(-90 45.7 153.7)">3</text>
<text x="46.9" y="151.4" transform="rotate(-90 46.9 151.4)">S</text>
<text x="48.2" y="153.7" transform="rotate(-90 48.2 153.7)">4</text>
<text x="49.5" y="151.4" transform="rotate(-90 49.5 151.4)">G</text>
<text x="177.5" y="151.7" transform="rotate(-90 177.5 151.7)">3</text>
<text x="128.2" y="158.8" transform="rotate(-90 128.2 158.8)">1</text>
<text x="129.5" y="156.5" transform="rotate(-90 129.5 156.5)">S</text>
<text x="130.8" y="158.8" transform="rotate(-90 130.8 158.8)">2</text>
<text x="132" y="156.5" transform="rotate(-90 132 156.5)">S</text>
<text x="133.3" y="158.8" transform="rotate(-90 133.3 158.8)">3</text>
<text x="134.6" y="156.5" transform="rotate(-90 134.6 156.5)">S</text>
<text x="135.8" y="158.8" transform="rotate(-90 135.8 158.8)">4</text>
<text x="137.1" y="156.5" transform="rotate(-90 137.1 156.5)">G</text>
<text x="88.1" y="179.6" transform="rotate(-90 88.1 179.6)">4</text>
<text x="36.3" y="184.2" transform="rotate(-90 36.3 184.2)">9</text>
<text x="38.8" y="184.2" transform="rotate(-90 38.8 184.2)">8</text>
<text x="41.3" y="184.2" transform="rotate(-90 41.3 184.2)">7</text>
<text x="43.9" y="184.2" transform="rotate(-90 43.9 184.2)">6</text>
<text x="46.4" y="184.2" transform="rotate(-90 46.4 184.2)">5</text>
<text x="83.7" y="181.5">1</text>
<text x="83.7" y="184">2</text>
<text x="86" y="182.8">1</text>
<text x="86" y="185.3">2</text>
<text x="89.4" y="182" transform="rotate(-90 89.4 182)">4</text>
<text x="171.8" y="183.8">1</text>
<text x="174.2" y="185.1">1</text>
<text x="176.2" y="181.9" transform="rotate(-90 176.2 181.9)">4</text>
<text x="177.5" y="184.2" transform="rotate(-90 177.5 184.2)">4</text>
<text x="37.5" y="186.9" transform="rotate(-90 37.5 186.9)">D</text>
<text x="40.1" y="186.9" transform="rotate(-90 40.1 186.9)">D</text>
<text x="42.6" y="186.9" transform="rotate(-90 42.6 186.9)">D</text>
<text x="45.2" y="186.9" transform="rotate(-90 45.2 186.9)">D</text>
<text x="47.7" y="186.9" transform="rotate(-90 47.7 186.9)">D</text>
<text x="88.1" y="188.8" transform="rotate(-90 88.1 188.8)">3</text>
<text x="89.4" y="186.4" transform="rotate(-90 89.4 186.4)">3</text>
<text x="124.4" y="186.5" transform="rotate(-90 124.4 186.5)">9</text>
<text x="125.7" y="189.2" transform="rotate(-90 125.7 189.2)">D</text>
<text x="126.9" y="186.5" transform="rotate(-90 126.9 186.5)">8</text>
<text x="128.2" y="189.2" transform="rotate(-90 128.2 189.2)">D</text>
<text x="129.5" y="186.5" transform="rotate(-90 129.5 186.5)">7</text>
<text x="130.8" y="189.2" transform="rotate(-90 130.8 189.2)">D</text>
<text x="132" y="186.5" transform="rotate(-90 132 186.5)">6</text>
<text x="133.3" y="189.2" transform="rotate(-90 133.3 189.2)">D</text>
<text x="134.6" y="186.5" transform="rotate(-90 134.6 186.5)">5</text>
<text x="135.8" y="189.2" transform="rotate(-90 135.8 189.2)">D</text>
<text x="171.8" y="186.3">2</text>
<text x="174.2" y="187.6">2</text>
<text x="176.2" y="191.1" transform="rotate(-90 176.2 191.1)">3</text>
<text x="177.5" y="188.7" transform="rotate(-90 177.5 188.7)">3</text>
<text x="38.8" y="195.9" transform="rotate(-90 38.8 195.9)">1</text>
<text x="40.1" y="193.6" transform="rotate(-90 40.1 193.6)">S</text>
<text x="41.3" y="195.9" transform="rotate(-90 41.3 195.9)">2</text>
<text x="42.6" y="193.6" transform="rotate(-90 42.6 193.6)">S</text>
<text x="43.9" y="195.9" transform="rotate(-90 43.9 195.9)">3</text>
<text x="45.2" y="193.6" transform="rotate(-90 45.2 193.6)">S</text>
<text x="46.4" y="195.9" transform="rotate(-90 46.4 195.9)">4</text>
<text x="47.7" y="193.6" transform="rotate(-90 47.7 193.6)">G</text>
<text x="128.2" y="195.9" transform="rotate(-90 128.2 195.9)">S</text>
<text x="130.8" y="195.9" transform="rotate(-90 130.8 195.9)">S</text>
<text x="133.3" y="195.9" transform="rotate(-90 133.3 195.9)">S</text>
<text x="135.8" y="195.9" transform="rotate(-90 135.8 195.9)">G</text>
<text x="126.9" y="198.2" transform="rotate(-90 126.9 198.2)">1</text>
<text x="129.5" y="198.2" transform="rotate(-90 129.5 198.2)">2</text>
<text x="132" y="198.2" transform="rotate(-90 132 198.2)">3</text>
<text x="134.6" y="198.2" transform="rotate(-90 134.6 198.2)">4</text>
<text x="38.8" y="221.1" transform="rotate(-90 38.8 221.1)">9</text>
<text x="41.3" y="221.1" transform="rotate(-90 41.3 221.1)">8</text>
<text x="43.9" y="221.1" transform="rotate(-90 43.9 221.1)">7</text>
<text x="46.4" y="221.1" transform="rotate(-90 46.4 221.1)">6</text>
<text x="49" y="221.1" transform="rotate(-90 49 221.1)">5</text>
<text x="86.2" y="218.3">1</text>
<text x="86.2" y="220.9">2</text>
<text x="88.6" y="219.6">1</text>
<text x="90.6" y="216.5" transform="rotate(-90 90.6 216.5)">4</text>
<text x="91.9" y="218.8" transform="rotate(-90 91.9 218.8)">4</text>
<text x="173.1" y="219.4">1</text>
<text x="173.1" y="221.9">2</text>
<text x="175.4" y="220.6">1</text>
<text x="177.5" y="217.5" transform="rotate(-90 177.5 217.5)">4</text>
<text x="178.8" y="219.8" transform="rotate(-90 178.8 219.8)">4</text>
<text x="40.1" y="223.8" transform="rotate(-90 40.1 223.8)">D</text>
<text x="42.6" y="223.8" transform="rotate(-90 42.6 223.8)">D</text>
<text x="45.2" y="223.8" transform="rotate(-90 45.2 223.8)">D</text>
<text x="47.7" y="223.8" transform="rotate(-90 47.7 223.8)">D</text>
<text x="50.2" y="223.8" transform="rotate(-90 50.2 223.8)">D</text>
<text x="88.6" y="222.1">2</text>
<text x="90.6" y="225.6" transform="rotate(-90 90.6 225.6)">3</text>
<text x="91.9" y="223.3" transform="rotate(-90 91.9 223.3)">3</text>
<text x="125.7" y="222.1" transform="rotate(-90 125.7 222.1)">9</text>
<text x="126.9" y="224.8" transform="rotate(-90 126.9 224.8)">D</text>
<text x="128.2" y="222.1" transform="rotate(-90 128.2 222.1)">8</text>
<text x="129.5" y="224.8" transform="rotate(-90 129.5 224.8)">D</text>
<text x="130.8" y="222.1" transform="rotate(-90 130.8 222.1)">7</text>
<text x="132" y="224.8" transform="rotate(-90 132 224.8)">D</text>
<text x="133.3" y="222.1" transform="rotate(-90 133.3 222.1)">6</text>
<text x="134.6" y="224.8" transform="rotate(-90 134.6 224.8)">D</text>
<text x="135.8" y="222.1" transform="rotate(-90 135.8 222.1)">5</text>
<text x="137.1" y="224.8" transform="rotate(-90 137.1 224.8)">D</text>
<text x="175.4" y="223.2">2</text>
<text x="177.5" y="226.6" transform="rotate(-90 177.5 226.6)">3</text>
<text x="178.8" y="224.3" transform="rotate(-90 178.8 224.3)">3</text>
<text x="41.3" y="232.7" transform="rotate(-90 41.3 232.7)">1</text>
<text x="42.6" y="230.4" transform="rotate(-90 42.6 230.4)">S</text>
<text x="43.9" y="232.7" transform="rotate(-90 43.9 232.7)">2</text>
<text x="45.2" y="230.4" transform="rotate(-90 45.2 230.4)">S</text>
<text x="46.4" y="232.7" transform="rotate(-90 46.4 232.7)">3</text>
<text x="47.7" y="230.4" transform="rotate(-90 47.7 230.4)">S</text>
<text x="49" y="232.7" transform="rotate(-90 49 232.7)">4</text>
<text x="50.2" y="230.4" transform="rotate(-90 50.2 230.4)">G</text>
<text x="128.2" y="233.7" transform="rotate(-90 128.2 233.7)">1</text>
<text x="129.5" y="231.4" transform="rotate(-90 129.5 231.4)">S</text>
<text x="130.8" y="233.7" transform="rotate(-90 130.8 233.7)">2</text>
<text x="132" y="231.4" transform="rotate(-90 132 231.4)">S</text>
<text x="133.3" y="233.7" transform="rotate(-90 133.3 233.7)">3</text>
<text x="134.6" y="231.4" transform="rotate(-90 134.6 231.4)">S</text>
<text x="135.8" y="233.7" transform="rotate(-90 135.8 233.7)">4</text>
<text x="137.1" y="231.4" transform="rotate(-90 137.1 231.4)">G</text>
</g>
</svg>
